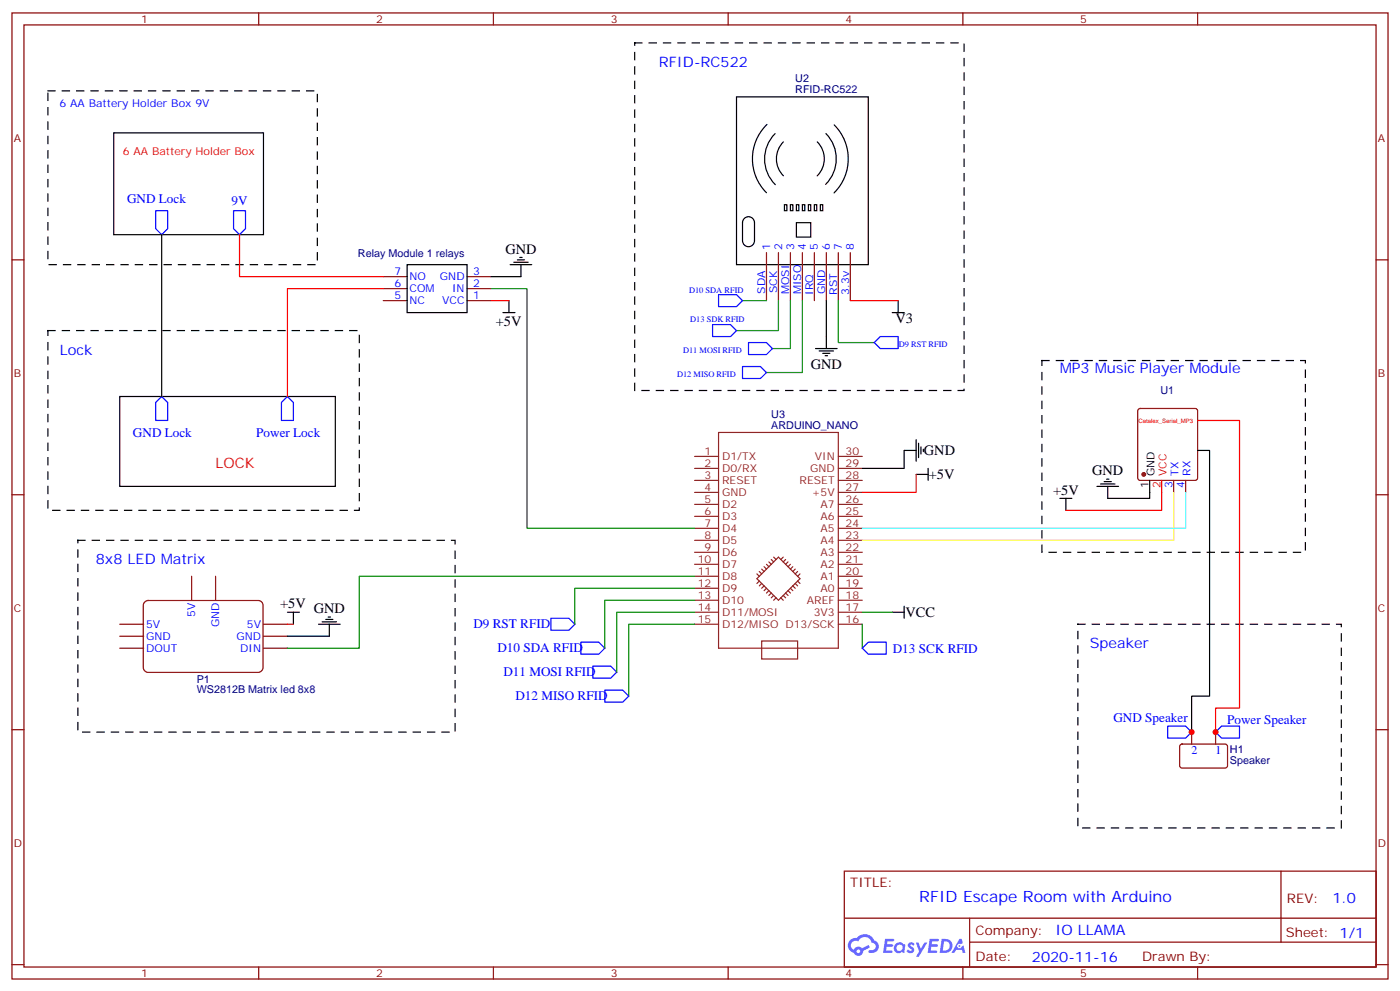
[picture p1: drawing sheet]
<svg xmlns="http://www.w3.org/2000/svg" width="412mm" height="292mm" viewBox="0 0 412 292" stroke-linecap="round" stroke-linejoin="round" font-family="sans-serif">
<g fill="none" stroke="#870000" stroke-width=".35">
<path d="M3.5 3.8h405.4v284.3h-405.4zM7.1 7.3h398.2v277.3h-398.2zM76.2 3.8v3.5M145.3 3.8v3.5M214.5 3.8v3.5M283.6 3.8v3.5M352.8 3.8v3.5M3.5 76.5h3.6M405.3 76.5h3.6M3.5 145.6h3.6M405.3 145.6h3.6M3.5 214.8h3.6"/>
<path d="M405.3 214.8h3.6M248.7 256.4h156.6v28.2h-156.6zM377.3 256.4v20.9M248.7 270.2h156.5M285.6 277.3h119.6M285.6 270.2v14.2M3.5 283.9h3.6M76.2 284.6v3.5M145.3 284.6v3.5M214.5 284.6v3.5M283.6 284.6v3.5M352.8 284.6v3.5"/>
<path d="M405.3 283.9h3.6"/>
</g>
<g fill="#5487ff">
<path d="M267.7 277.6a1.22 1.22 0 0 1 1.7 .2l-.4 .6a.47 .47 0 0 0-.3-.4 .47 .47 0 0 0-.5 .2l.1 .2a1.14 1.14 0 0 1 .8 1.8 1.14 1.14 0 0 1-1.9 0l-.2-.2 .5-.6 .7 .5a.29 .29 0 0 0 .3-.3 .29 .29 0 0 0-.2-.3 1.04 1.04 0 0 1-.6-1.7z"/>
<path d="M260.7 276.3h2.4l.3 .2-.2 .5-1.8 .1-.1 .8h1.5l.3 .4-.3 .4h-1.6l-.2 1.1h1.7l.2 .3-.2 .3-2.6 .1z"/>
<path d="M273.8 276.3h2.4l.3 .2-.1 .5-1.8 .1-.2 .8h1.6l.3 .4-.4 .4h-1.6l-.1 1.1h1.7l.2 .3-.2 .3-2.6 .1z"/>
<path d="M282.6 276.3h.7l.3 1.3-.6 .3a.69 .69 0 0 0-1 .3 .69 .69 0 0 0 .4 .9 .69 .69 0 0 0 .9-.6l.5-.2 .6 2.2h-.8l-.2-.9h-1.8l-.5 .9h-.8z"/>
<path d="M269.8 277.4h.8l.6 1.8 1.1-1.8h.9l-2.6 4.2h-.8l.9-1.5z"/>
<path d="M277.4 276.3l-.6 4.2h1.3a2.11 2.11 0 0 0 2.5-2.1 2.11 2.11 0 0 0-2.5-2.1zM278.1 277.1a1.39 1.39 0 0 1 1.7 1.4 1.39 1.39 0 0 1-1.8 1.3h-.3z"/>
<path d="M263.7 277.9a1.54 1.54 0 0 0-.1 2.2 1.54 1.54 0 0 0 2.2 .1l.6 .3 .3-2.3-.2-.3h-.4a1.49 1.49 0 0 0-2.4 0zM264 278.9a.94 .94 0 0 1 1.8 0 .94 .94 0 0 1-1.8 0z"/>
<path d="M250.4 276.7a2.18 2.18 0 0 0 1.1 3.7 1.44 1.44 0 0 0 1.6 .9 1.44 1.44 0 0 0 1.2-1.4l2-1.1-.5-.7-1.9 1a1.47 1.47 0 0 0-2.4 .4 1.39 1.39 0 0 1-.7-1.9 1.39 1.39 0 0 1 2-.5 2.12 2.12 0 0 1 2.2-1.3 2.12 2.12 0 0 1 1.9 1.7 1.14 1.14 0 0 1 1.1 1.4 1.14 1.14 0 0 1-1.7 .7 .43 .43 0 0 0-.5 .4 .43 .43 0 0 0 .4 .5 1.98 1.98 0 0 0 2.5-1.2 1.98 1.98 0 0 0-1.2-2.6 3.1 3.1 0 0 0-5.3-.6l-.9 .1zM252.3 280a.55 .55 0 0 1 1.1 0 .55 .55 0 0 1-1.1 0z"/>
<circle cx="282.6" cy="278.4" r=".26"/>
</g>
<path d="M225.8 74.4v14.1M229.3 74.4v14.1M232.8 74.4v14.1M236.4 74.4v14.1M239.9 74.4v14.1M243.4 74.4v14.1M246.9 74.4v14.1M250.5 74.4v14.1M335.4 120.4l.4-.2h16.3l.5 .2 .2 .5v19.8l-.3 .5-.4 .2h-16.3l-.5-.2-.2-.5v-19.8zM345.7 141.4v3.5M349.2 141.4v3.5" fill="none" stroke="#870000" stroke-width=".35"/>
<circle cx="336.9" cy="139.6" r=".53" fill="#870000" stroke="#870000" stroke-width=".35"/>
<g fill="none" stroke="#000" stroke-width=".35">
<path d="M217 28.5h38.8v49.4h-38.8zM225.9 36.6a14.1 14.1 0 0 0-.1 20.1M228.3 39.3a10.6 10.6 0 0 0 .1 15M243.3 39.3a10.6 10.6 0 0 1-.1 15M245.7 36.8a14.1 14.1 0 0 1 0 20M230.7 41.8a7.1 7.1 0 0 0 .1 9.9M240.7 41.8a7.1 7.1 0 0 1 0 10M219.2 64.3a1.76 1.76 0 0 1 2-.4 1.76 1.76 0 0 1 1 1.6v5.3a1.76 1.76 0 0 1-1.7 1.8 1.76 1.76 0 0 1-1.8-1.7v-5.4zM231.1 60.3h.7v1.7h-.7zM232.8 60.3h.7v1.7h-.7zM234.6 65.5h4.2v4.3h-4.2zM234.6 60.3h.7v1.7h-.7z"/>
<path d="M236.4 60.3h.7v1.7h-.7zM238.1 60.3h.7v1.7h-.7zM239.9 60.3h.7v1.7h-.7zM241.7 60.3h.7v1.7h-.7zM243.4 88.5v14.1M262.8 92h3.5M264.6 88.5v3.5M240.2 102.6h6.4M241.3 103.3h4.2M242.4 104h2.1M243.1 104.7h.7M269.9 132.6h-3.6v5.3h-12.3"/>
<path d="M269.9 129.4v6.3M269.9 139.6h3.5M270.6 130.5v4.2M271.3 131.5v2.1M272 132.2v.7M273.4 137.9v3.5M338.7 141.4v3.5M266.3 178.4v3.6M262.8 180.2h3.5"/>
</g>
<path d="M250.5 88.5h14.1M269.9 139.6v5.3h-15.9M342.2 141.4v3.5" fill="none" stroke="#f00" stroke-width=".35"/>
<g fill="none" stroke="#8c2424" stroke-width=".35">
<path d="M204.6 137.9h7.1M204.6 134.3h7.1M211.7 127.3h35.2v63.5h-35.2zM246.9 137.9h7.1M246.9 134.3h7.1M204.6 159h7.1M204.6 155.5h7.1M204.6 152h7.1M204.6 148.4h7.1M204.6 144.9h7.1M204.6 141.4h7.1M246.9 159h7.1"/>
<path d="M246.9 155.5h7.1M246.9 152h7.1M246.9 148.4h7.1M246.9 144.9h7.1M246.9 141.4h7.1M204.6 176.7h7.1M204.6 173.1h7.1M204.6 169.6h7.1M204.6 166.1h7.1M204.6 162.6h7.1M223 170.3l6.3-6.3 6.4 6.3-6.4 6.4zM223 168.9l.7 .7"/>
<path d="M223.7 168.2l.7 .7M223.7 171l-.7 .7M224.4 167.5l.7 .7M224.4 171.7l-.7 .7M225.1 166.8l.7 .7M225.1 172.4l-.7 .7M225.8 166.1l.7 .7M225.8 173.1l-.7 .7M226.5 165.4l.7 .7M226.5 173.8l-.7 .8M227.2 164.7l.7 .7M227.2 174.6l-.7 .7"/>
<path d="M227.9 175.3l-.7 .7M227.9 164l.7 .7M228.6 176l-.7 .7M230 176l.7 .7M230.7 175.3l.7 .7M230.7 164l-.7 .7M231.4 174.6l.7 .7M231.4 164.7l-.7 .7M232.1 173.8l.7 .8M232.1 165.4l-.7 .7M232.8 173.1l.7 .7M232.8 166.1l-.7 .7"/>
<path d="M233.5 172.4l.7 .7M233.5 166.8l-.7 .7M234.2 171.7l.7 .7M234.2 167.5l-.7 .7M234.9 171l.8 .7M234.9 168.2l-.7 .7M235.7 168.9l-.8 .7M246.9 176.7h7.1M246.9 173.1h7.1M246.9 169.6h7.1M246.9 166.1h7.1M246.9 162.6h7.1"/>
<path d="M204.6 180.2h7.1M204.6 183.7h7.1M224.4 188.7h10.5v5.3h-10.5zM246.9 180.2h7.1M246.9 183.7h7.1"/>
</g>
<path d="M306.9 106.1h77.6v56.5h-77.6z" fill="none" stroke="#000" stroke-width=".35" stroke-dasharray="2.1 2.1"/>
<path d="M254 180.2h8.8" fill="none" stroke="#008700" stroke-width=".35"/>
<path d="M42.5 177.3l1.1-.6h32.5a1.41 1.41 0 0 1 1.4 1.5v18.3a1.51 1.51 0 0 1-1.4 1.4h-32.5a1.51 1.51 0 0 1-1.4-1.4v-18.3z" fill="#fff" stroke="#800000" stroke-width=".35"/>
<g fill="none" stroke="#870000" stroke-width=".35">
<path d="M112.9 88.5h7M112.9 84.9h7M112.9 81.4h7M137.6 88.5h7M137.6 84.9h7M137.6 81.4h7M56.4 169.6v7.1M63.5 169.6v7.1M35.3 190.8h7M35.3 187.3h7M35.3 183.7h7M77.6 190.8h7.1"/>
<path d="M77.6 187.3h7.1M77.6 183.7h7.1M347.7 219.2l.5-.2 13 .1 .4 .6-.1 5.9-.6 .5-13-.1-.4-.6v-5.7zM351 215.5v3.5M358.1 215.5v3.5"/>
</g>
<g fill="none" stroke="#000" stroke-width=".35">
<path d="M33.5 39.1h44.1v30h-44.1zM47.6 69.1v47.6M119.9 77.9h17.7v14.1h-17.7zM150.3 77.9h6.3M151.3 77.2h4.3M152.4 76.5h2.1M153.1 75.8h.7M153.5 77.9v3.5h-8.9M148.2 92h3.5M149.9 88.5v3.5M35.3 116.7h63.5v26.5h-63.5zM352.8 132.6h3.5v72.3h-5.3v10.6"/>
<path d="M312.2 146.7h3.5M314 146.7v3.5M323.1 143.2h6.4M324.2 142.5h4.2M325.3 141.7h2.1M326 141h.7M326.3 143.2v3.5h12.4v-1.8M84.7 180.2h3.5M86.4 180.2v3.5M93.8 183.7h6.4M94.9 183h4.2M96 182.3h2.1"/>
<path d="M96.7 181.6h.7M97 183.7v3.6h-12.3"/>
</g>
<path d="M187 12.6h97v102.3h-97zM14.1 26.7h79.4v51.2h-79.4zM14.1 97.3h91.7v52.9h-91.7zM22.9 159h111.2v56.5h-111.2zM317.5 183.7h77.6v60h-77.6z" fill="none" stroke="#000" stroke-width=".35" stroke-dasharray="2.1 2.1"/>
<path d="M70.6 69.1v12.3h42.3M112.9 84.9h-28.2v31.8M144.6 88.5h5.3M352.8 123.8h12.3v84.6h-7v7.1M342.2 144.9v5.3h-28.2M84.7 183.7h1.7" fill="none" stroke="#f00" stroke-width=".35"/>
<g fill="none" stroke="#00f" stroke-width=".35">
<path d="M45.9 62h3.5v5.3l-1.8 1.8-1.7-1.8zM68.8 62h3.5v5.3l-1.7 1.8-1.8-1.8zM209.9 95.5h5.3l1.8 1.8-1.8 1.8h-5.3zM211.7 86.7h5.3l1.7 1.8-1.7 1.7h-5.3zM47.6 116.7l1.8 1.8v5.3h-3.5v-5.3zM84.7 116.7l1.7 1.8v5.3h-3.5v-5.3zM218.7 107.9h5.3l1.8 1.7-1.8 1.8h-5.3zM220.5 100.8h5.3l1.7 1.8-1.7 1.8h-5.3zM257.5 100.8l1.8-1.7h5.3v3.5h-5.3zM162.3 182h5.3l1.7 1.7-1.7 1.8h-5.3zM171.1 189h5.3l1.8 1.8-1.8 1.7h-5.3zM174.6 196.1h5.3l1.8 1.7-1.8 1.8h-5.3z"/>
<path d="M254 190.8l1.8-1.8h5.3v3.5h-5.3zM178.2 203.1h5.2l1.8 1.8-1.8 1.8h-5.2zM344 213.7h5.2l1.8 1.8-1.8 1.7h-5.2zM358.1 215.5l1.7-1.8h5.3v3.5h-5.3z"/>
</g>
<path d="M144.6 84.9h10.6v70.6h49.4M218.7 88.5h7.1M229.3 88.5v8.8h-12.3M232.8 88.5v14.1h-5.3M236.4 88.5v21.1h-10.6M246.9 88.5v12.3h10.6M204.6 176.7h-26.4v14.1M204.6 173.1h-35.3v10.6M204.6 169.6h-98.8v21.2h-21.1M204.6 180.2h-22.9v17.6M204.6 183.7h-19.4v21.2M254 183.7v7.1" fill="none" stroke="#008700" stroke-width=".35"/>
<path d="M345.7 144.9v14.1h-91.7" fill="none" stroke="#ff0" stroke-width=".35"/>
<path d="M349.2 144.9v10.6h-95.2" fill="none" stroke="#0ff" stroke-width=".35"/>
<g fill="#c00">
<circle cx="358.1" cy="215.5" r=".88"/>
<circle cx="351" cy="215.5" r=".88"/>
</g>
<text font-size="4.6" fill="#00f" x="270.8" y="265.4">RFID Escape Room with Arduino</text>
<g font-size="4.2" fill="#00f">
<text x="194" y="19.7">RFID-RC522</text>
<text x="17.6" y="104.4">Lock</text>
<text x="312.2" y="109.6">MP3 Music Player Module</text>
<text x="28.2" y="166.1">8x8 LED Matrix</text>
<text x="321" y="190.8">Speaker</text>
<text x="392.5" y="265.7">1.0</text>
<text x="310.9" y="275.2">IO LLAMA</text>
<text x="304" y="283">2020-11-16</text>
</g>
<g font-size="4.2">
<text x="148.9" y="74.7">GND</text>
<text x="146" y="96">+5V</text>
<text x="263.8" y="95.2">V3</text>
<text x="238.8" y="108.7">GND</text>
<text x="272.2" y="134">GND</text>
<text x="273.6" y="141.1">+5V</text>
<text x="321.7" y="139.9">GND</text>
<text x="310.2" y="145.6">+5V</text>
<text x="82.5" y="179">+5V</text>
<text x="92.4" y="180.4">GND</text>
<text x="266.7" y="181.6">VCC</text>
</g>
<text font-size="4.2" fill="#f00" x="63.5" y="137.9">LOCK</text>
<g font-size="3.9" fill="#00f">
<text x="37.4" y="59.7">GND Lock</text>
<text x="68.2" y="60.3">9V</text>
<text x="39.2" y="128.6">GND Lock</text>
<text x="75.5" y="128.6">Power Lock</text>
<text x="139.5" y="185">D9 RST RFID</text>
<text x="146.5" y="192">D10 SDA RFID</text>
<text x="263" y="192.1">D13 SCK RFID</text>
<text x="148.3" y="199.1">D11 MOSI RFID</text>
<text x="151.8" y="206.1">D12 MISO RFID</text>
<text x="328" y="212.6">GND Speaker</text>
<text x="361.5" y="213.1">Power Speaker</text>
</g>
<g font-size="3.9" fill="#800">
<text x="250.5" y="261">TITLE:</text>
<text x="379.1" y="265.7">REV:</text>
<text x="287.4" y="275.2">Company:</text>
<text x="378.7" y="275.8">Sheet: 1/1</text>
<text x="287.4" y="282.9">Date:</text>
<text x="336.4" y="282.9">Drawn By:</text>
</g>
<g font-size="3.5" fill="#00f">
<text x="351" y="221.8">2</text>
<text x="358.1" y="221.8">1</text>
</g>
<g font-size="3.2" fill="#800">
<text x="41.6" y="6.8">1</text>
<text x="110.8" y="6.8">2</text>
<text x="179.9" y="6.8">3</text>
<text x="249.1" y="6.8">4</text>
<text x="318.2" y="6.8">5</text>
<text x="4.1" y="41.9">A</text>
<text x="405.9" y="41.9">A</text>
<text x="4.1" y="111.1">B</text>
<text x="405.9" y="111.1">B</text>
<text x="4.1" y="180.2">C</text>
<text x="405.9" y="180.2">C</text>
<text x="4.1" y="249.3">D</text>
<text x="405.9" y="249.3">D</text>
<text x="41.6" y="287.6">1</text>
<text x="110.8" y="287.6">2</text>
<text x="179.9" y="287.6">3</text>
<text x="249.1" y="287.6">4</text>
<text x="318.2" y="287.6">5</text>
</g>
<g font-size="3.2" fill="#000080">
<text x="234.3" y="27.4">RFID-RC522</text>
<text x="234.3" y="24.2">U2</text>
<text x="105.4" y="75.5">Relay Module 1 relays</text>
<text x="341.9" y="116">U1</text>
<text x="227.2" y="123">U3</text>
<text x="227.2" y="126.2">ARDUINO_NANO</text>
<text x="58" y="200.9">P1</text>
<text x="58" y="204.1">WS2812B Matrix led 8x8</text>
<text x="362.3" y="221.5">H1</text>
<text x="362.3" y="224.8">Speaker</text>
</g>
<g font-size="3.2" fill="#00f">
<text x="17.6" y="31.5">6 AA Battery Holder Box 9V</text>
<text x="226.8" y="73.7" transform="rotate(-90 226.8 73.7)">1</text>
<text x="230.4" y="73.7" transform="rotate(-90 230.4 73.7)">2</text>
<text x="233.9" y="73.7" transform="rotate(-90 233.9 73.7)">3</text>
<text x="237.4" y="73.7" transform="rotate(-90 237.4 73.7)">4</text>
<text x="240.9" y="73.7" transform="rotate(-90 240.9 73.7)">5</text>
<text x="244.5" y="73.7" transform="rotate(-90 244.5 73.7)">6</text>
<text x="248" y="73.7" transform="rotate(-90 248 73.7)">7</text>
<text x="251.5" y="73.7" transform="rotate(-90 251.5 73.7)">8</text>
<text x="116.2" y="81.1">7</text>
<text x="120.6" y="82.5">NO</text>
<text x="129.6" y="82.5">GND</text>
<text x="139.3" y="81.1">3</text>
<text x="116.2" y="88.1">5</text>
<text x="116.2" y="84.6">6</text>
<text x="120.6" y="89.5">NC</text>
<text x="120.6" y="86">COM</text>
<text x="130.3" y="89.5">VCC</text>
<text x="133.2" y="86">IN</text>
<text x="139.3" y="88.1">1</text>
<text x="139.3" y="84.6">2</text>
<text x="225.4" y="86.4" transform="rotate(-90 225.4 86.4)">SDA</text>
<text x="229" y="86.2" transform="rotate(-90 229 86.2)">SCK</text>
<text x="232.5" y="86.6" transform="rotate(-90 232.5 86.6)">MOSI</text>
<text x="236" y="86.6" transform="rotate(-90 236 86.6)">MISO</text>
<text x="239.5" y="86.8" transform="rotate(-90 239.5 86.8)">IRQ</text>
<text x="243.1" y="86.6" transform="rotate(-90 243.1 86.6)">GND</text>
<text x="246.6" y="86.7" transform="rotate(-90 246.6 86.7)">RST</text>
<text x="250.1" y="86.7" transform="rotate(-90 250.1 86.7)">3.3v</text>
<text x="345.4" y="143.6" transform="rotate(-90 345.4 143.6)">3</text>
<text x="347.1" y="140.1" transform="rotate(-90 347.1 140.1)">TX</text>
<text x="348.9" y="143.6" transform="rotate(-90 348.9 143.6)">4</text>
<text x="350.7" y="140.1" transform="rotate(-90 350.7 140.1)">RX</text>
<text x="43" y="184.8">5V</text>
<text x="57.5" y="181.6" transform="rotate(-90 57.5 181.6)">5V</text>
<text x="64.6" y="184.7" transform="rotate(-90 64.6 184.7)">GND</text>
<text x="72.7" y="184.8">5V</text>
<text x="43" y="191.8">DOUT</text>
<text x="43" y="188.3">GND</text>
<text x="69.6" y="188.3">GND</text>
<text x="70.8" y="191.8">DIN</text>
</g>
<g font-size="3.2" fill="#f00">
<text x="36.2" y="45.6">6 AA Battery Holder Box</text>
<text x="341.8" y="143.6" transform="rotate(-90 341.8 143.6)">2</text>
<text x="343.6" y="140.1" transform="rotate(-90 343.6 140.1)">VCC</text>
</g>
<g font-size="3.2" fill="#8d2323">
<text x="207.5" y="137.5">2</text>
<text x="207.5" y="134">1</text>
<text x="212.7" y="135.4">D1/TX</text>
<text x="240" y="135.4">VIN</text>
<text x="249.1" y="134">30</text>
<text x="249.1" y="137.5">29</text>
<text x="207.5" y="141">3</text>
<text x="212.7" y="142.5">RESET</text>
<text x="212.7" y="138.9">D0/RX</text>
<text x="235.5" y="142.5">RESET</text>
<text x="238.6" y="138.9">GND</text>
<text x="249.1" y="141">28</text>
<text x="207.5" y="148.1">5</text>
<text x="207.5" y="144.6">4</text>
<text x="212.7" y="149.5">D2</text>
<text x="212.7" y="146">GND</text>
<text x="239.1" y="146">+5V</text>
<text x="241.7" y="149.5">A7</text>
<text x="249.1" y="144.6">27</text>
<text x="249.1" y="148.1">26</text>
<text x="207.5" y="155.2">7</text>
<text x="207.5" y="151.6">6</text>
<text x="212.7" y="153">D3</text>
<text x="241.7" y="153">A6</text>
<text x="249.1" y="151.6">25</text>
<text x="249.1" y="155.2">24</text>
<text x="207.5" y="158.7">8</text>
<text x="212.7" y="160.1">D5</text>
<text x="212.7" y="156.6">D4</text>
<text x="241.7" y="156.6">A5</text>
<text x="241.7" y="160.1">A4</text>
<text x="249.1" y="158.7">23</text>
<text x="205.5" y="165.7">10</text>
<text x="207.5" y="162.2">9</text>
<text x="212.7" y="167.1">D7</text>
<text x="212.7" y="163.6">D6</text>
<text x="241.7" y="163.6">A3</text>
<text x="241.7" y="167.1">A2</text>
<text x="249.1" y="162.2">22</text>
<text x="249.1" y="165.7">21</text>
<text x="205.5" y="172.8">12</text>
<text x="205.5" y="169.3">11</text>
<text x="212.7" y="170.7">D8</text>
<text x="241.7" y="170.7">A1</text>
<text x="249.1" y="169.3">20</text>
<text x="249.1" y="172.8">19</text>
<text x="205.5" y="179.8">14</text>
<text x="205.5" y="176.3">13</text>
<text x="212.7" y="177.7">D10</text>
<text x="212.7" y="174.2">D9</text>
<text x="237.7" y="177.7">AREF</text>
<text x="241.7" y="174.2">A0</text>
<text x="249.1" y="176.3">18</text>
<text x="249.1" y="179.8">17</text>
<text x="205.5" y="183.4">15</text>
<text x="212.7" y="181.3">D11/MOSI</text>
<text x="212.7" y="184.8">D12/MISO D13/SCK</text>
<text x="239.7" y="181.3">3V3</text>
<text x="249.1" y="183.4">16</text>
</g>
<g font-size="3.2">
<text x="338.3" y="143.6" transform="rotate(-90 338.3 143.6)">1</text>
<text x="340.1" y="140.1" transform="rotate(-90 340.1 140.1)">GND</text>
</g>
<g font-size="2.5" fill="#00f">
<text x="203" y="86.2">D10 SDA RFID</text>
<text x="203.3" y="94.6">D13 SDK RFID</text>
<text x="201.2" y="103.8">D11 MOSI RFID</text>
<text x="264.8" y="102.1">D9 RST RFID</text>
<text x="199.4" y="110.9">D12 MISO RFID</text>
</g>
<text font-size="1.8" fill="#f00" x="335.4" y="124.5">Catalex_Serial_MP3</text>
</svg>
